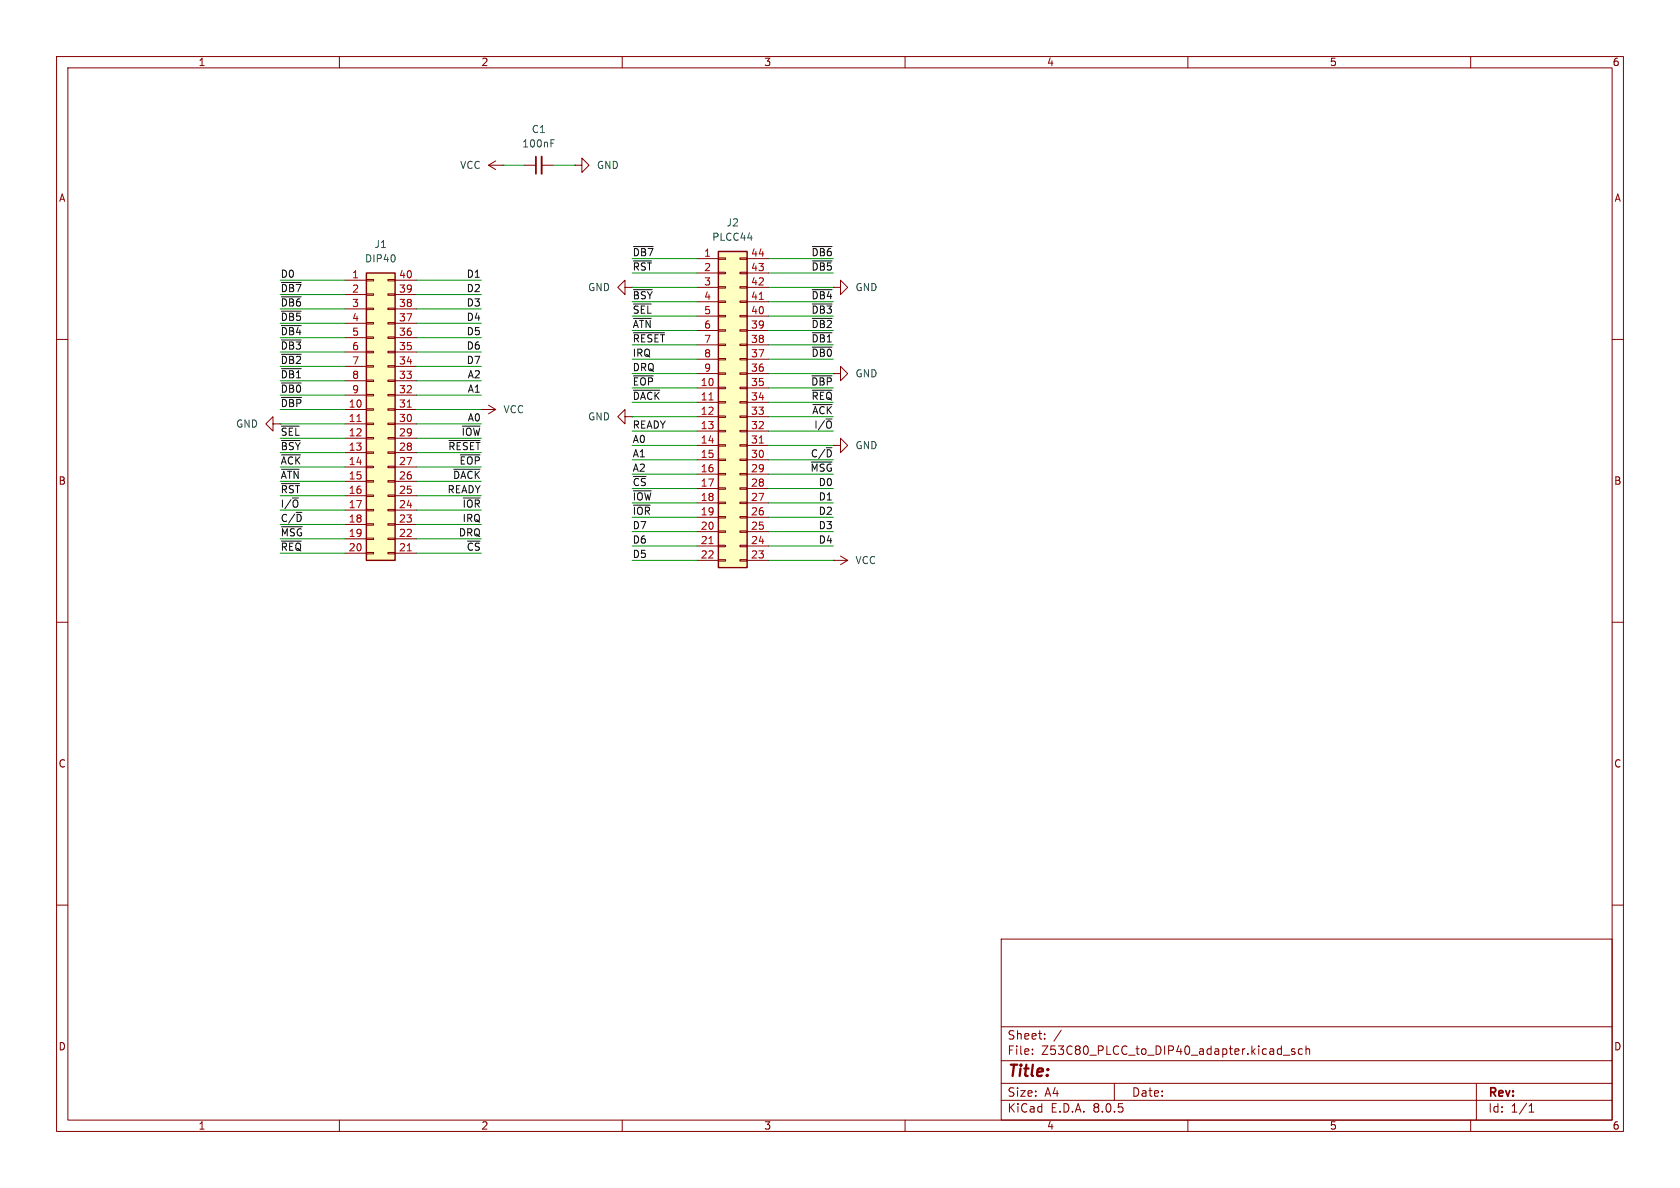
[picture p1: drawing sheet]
<svg xmlns="http://www.w3.org/2000/svg" width="297mm" height="210mm" viewBox="0 0 297 210" stroke-linecap="round" stroke-linejoin="round" font-family="sans-serif">
<g fill="none" stroke="#840000" stroke-width=".18">
<path d="M10 10h277v190h-277zM12 12h273v186h-273zM60 10v2M110 10v2M160 10v2M210 10v2M260 10v2M10 60h2M285 60h2M10 110h2M285 110h2M10 160h2"/>
<path d="M285 160h2M177 166h108v32h-108zM60 198v2M110 198v2M160 198v2M177 194.5h108M177 191.5h108M177 187.5h108M177 181.5h108M182.5 186.3v.1M182.5 185.5v.1M184.7 183.6v.1"/>
<path d="M184.7 182.8v.1M187.6 182.1l-1.3 2M197 191.5v3M210 198v2M226.9 186.5h1.1M228.9 185.5l-.4-.1-.2 .2 .1 .2 .5 .2v.3h-.6M230.2 185.5l-.4-.1-.3 .3v.4l.2 .2h.5M230.9 185.5l.2-.1 .4 .1v.9M230.9 184.9v1.5M260 198v2M261 191.5v6.5M270.3 196.6h.9"/>
<path d="M270.3 195.5l.4-.4v1.5"/>
</g>
<path d="M127 44.5h5.1v55.8h-5.1z" fill="#ffffc2"/>
<g fill="none" stroke="#840000" stroke-width=".18">
<path d="M86.4 29.2l1.2 .8M86.4 29.2h2.5M87.6 28.4l-1.2 .8M88.9 29.2h.1M92.7 29.2h2M95.8 29.2h2M123.2 45.7h3.8M123.2 48.3h3.8M123.2 50.8h3.8M123.2 58.4h3.8M123.2 53.3h3.8M123.2 55.9h3.8"/>
<path d="M127 58.3h1.3v.2h-1.3zM127 55.8h1.3v.2h-1.3zM127 53.2h1.3v.3h-1.3zM127 50.7h1.3v.2h-1.3zM127 48.1h1.3v.3h-1.3zM127 45.6h1.3v.2h-1.3zM130.8 58.3h1.3v.2h-1.3zM130.8 55.8h1.3v.2h-1.3zM130.8 53.2h1.3v.3h-1.3zM130.8 50.7h1.3v.2h-1.3zM130.8 48.1h1.3v.3h-1.3zM130.8 45.6h1.3v.2h-1.3z"/>
<path d="M132.1 45.7h3.8M132.1 48.3h3.8M132.1 50.8h3.8M132.1 58.4h3.8M132.1 53.3h3.8M132.1 55.9h3.8M147.3 50.8h1.3v-1.3l1.3 1.3-1.3 1.3v-1.3M147.3 50.8h.1M48.3 74.9v-1.2l-1.3 1.2 1.3 1.3v-1.3h1.2M49.5 74.9h.1M85.1 72.4h.1M85.1 72.4h2.5"/>
<path d="M86.4 71.6l1.2 .8M87.6 72.4l-1.2 .8M110.5 73.7v-1.3l-1.3 1.3 1.3 1.2v-1.2h1.3M111.8 73.7h.1M123.2 68.6h3.8M123.2 71.1h3.8M123.2 73.7h3.8M123.2 76.2h3.8M123.2 78.7h3.8M123.2 66h3.8M123.2 63.5h3.8M123.2 61h3.8"/>
<path d="M127 78.6h1.3v.3h-1.3zM127 76.1h1.3v.2h-1.3zM127 73.5h1.3v.3h-1.3zM127 71h1.3v.2h-1.3zM127 68.5h1.3v.2h-1.3zM127 65.9h1.3v.3h-1.3zM127 63.4h1.3v.2h-1.3zM127 60.8h1.3v.3h-1.3zM130.8 78.6h1.3v.3h-1.3zM130.8 76.1h1.3v.2h-1.3zM130.8 73.5h1.3v.3h-1.3zM130.8 71h1.3v.2h-1.3z"/>
<path d="M130.8 68.5h1.3v.2h-1.3zM130.8 65.9h1.3v.3h-1.3zM130.8 63.4h1.3v.2h-1.3zM130.8 60.8h1.3v.3h-1.3zM132.1 68.6h3.8M132.1 71.1h3.8M132.1 73.7h3.8M132.1 76.2h3.8M132.1 78.7h3.8M132.1 66h3.8M132.1 63.5h3.8M132.1 61h3.8"/>
<path d="M147.3 66h1.3v-1.2l1.3 1.2-1.3 1.3v-1.3M147.3 66h.1M147.3 78.7h1.3v-1.2l1.3 1.2-1.3 1.3v-1.3M147.3 78.7h.1M123.2 81.3h3.8M123.2 83.8h3.8M123.2 86.4h3.8M123.2 88.9h3.8M123.2 91.4h3.8M123.2 94h3.8M123.2 96.5h3.8M123.2 99.1h3.8"/>
<path d="M127 98.9h1.3v.3h-1.3zM127 96.4h1.3v.2h-1.3zM127 93.9h1.3v.2h-1.3zM127 91.3h1.3v.3h-1.3zM127 88.8h1.3v.2h-1.3zM127 86.2h1.3v.3h-1.3zM127 83.7h1.3v.2h-1.3zM127 81.2h1.3v.2h-1.3zM130.8 98.9h1.3v.3h-1.3zM130.8 96.4h1.3v.2h-1.3zM130.8 93.9h1.3v.2h-1.3zM130.8 91.3h1.3v.3h-1.3z"/>
<path d="M130.8 88.8h1.3v.2h-1.3zM130.8 86.2h1.3v.3h-1.3zM130.8 83.7h1.3v.2h-1.3zM130.8 81.2h1.3v.2h-1.3zM132.1 81.3h3.8M132.1 83.8h3.8M132.1 86.4h3.8M132.1 88.9h3.8M132.1 91.4h3.8M132.1 94h3.8M132.1 96.5h3.8M132.1 99.1h3.8"/>
<path d="M147.3 99.1h.1M147.3 99.1h2.6M148.6 98.3l1.3 .8M149.9 99.1l-1.3 .7"/>
</g>
<path d="M127 44.5h5.1v55.8h-5.1z" fill="none" stroke="#840000" stroke-width=".25"/>
<path d="M134.2 52.9h.8M125.3 70.7h.8M134.2 78.3h.8M125.3 96.1h.8" fill="none" stroke="#a90000" stroke-width=".18"/>
<path d="M95.8 27.7v3" fill="none" stroke="#840000" stroke-width=".33"/>
<path d="M94.7 27.7v3" fill="none" stroke="#840000" stroke-width=".3"/>
<path d="M97.4 25.3h.4M97.4 24.7h.6" fill="none" stroke="#006464" stroke-width=".18"/>
<path d="M64.8 48.3h5v50.8h-5z" fill="#ffffc2"/>
<g fill="none" stroke="#840000" stroke-width=".18">
<path d="M101.6 29.2h1.3v-1.3l1.2 1.3-1.2 1.3v-1.3M101.6 29.2h.1M61 49.5h3.8M61 52.1h3.8M61 54.6h3.8M61 59.7h3.8M61 57.2h3.8M64.8 59.6h1.2v.2h-1.2zM64.8 57h1.2v.3h-1.2zM64.8 54.5h1.2v.2h-1.2zM64.8 51.9h1.2v.3h-1.2zM64.8 49.4h1.2v.3h-1.2z"/>
<path d="M68.6 59.6h1.2v.2h-1.2zM68.6 57h1.2v.3h-1.2zM68.6 54.5h1.2v.2h-1.2zM68.6 51.9h1.2v.3h-1.2zM68.6 49.4h1.2v.3h-1.2zM69.8 49.5h3.9M69.8 52.1h3.9M69.8 54.6h3.9M69.8 59.7h3.9M69.8 57.2h3.9M110.5 50.8v-1.3l-1.3 1.3 1.3 1.3v-1.3h1.3M111.8 50.8h.1"/>
<path d="M61 72.4h3.8M61 74.9h3.8M61 77.5h3.8M61 69.9h3.8M61 67.3h3.8M61 64.8h3.8M61 62.2h3.8M64.8 79.9h1.2v.2h-1.2zM64.8 77.3h1.2v.3h-1.2zM64.8 74.8h1.2v.3h-1.2zM64.8 72.3h1.2v.2h-1.2zM64.8 69.7h1.2v.3h-1.2z"/>
<path d="M64.8 67.2h1.2v.2h-1.2zM64.8 64.6h1.2v.3h-1.2zM64.8 62.1h1.2v.3h-1.2zM68.6 79.9h1.2v.2h-1.2zM68.6 77.3h1.2v.3h-1.2zM68.6 74.8h1.2v.3h-1.2zM68.6 72.3h1.2v.2h-1.2zM68.6 69.7h1.2v.3h-1.2zM68.6 67.2h1.2v.2h-1.2zM68.6 64.6h1.2v.3h-1.2zM68.6 62.1h1.2v.3h-1.2zM69.8 72.4h3.9"/>
<path d="M69.8 74.9h3.9M69.8 77.5h3.9M69.8 69.9h3.9M69.8 67.3h3.9M69.8 64.8h3.9M69.8 62.2h3.9M61 80h3.8M61 82.6h3.8M61 85.1h3.8M61 87.6h3.8M61 90.2h3.8M61 92.7h3.8"/>
<path d="M61 95.3h3.8M61 97.8h3.8M64.8 97.7h1.2v.2h-1.2zM64.8 95.1h1.2v.3h-1.2zM64.8 92.6h1.2v.2h-1.2zM64.8 90h1.2v.3h-1.2zM64.8 87.5h1.2v.3h-1.2zM64.8 85h1.2v.2h-1.2zM64.8 82.4h1.2v.3h-1.2zM68.6 97.7h1.2v.2h-1.2zM68.6 95.1h1.2v.3h-1.2zM68.6 92.6h1.2v.2h-1.2z"/>
<path d="M68.6 90h1.2v.3h-1.2zM68.6 87.5h1.2v.3h-1.2zM68.6 85h1.2v.2h-1.2zM68.6 82.4h1.2v.3h-1.2zM69.8 80h3.9M69.8 82.6h3.9M69.8 85.1h3.9M69.8 87.6h3.9M69.8 90.2h3.9M69.8 92.7h3.9M69.8 95.3h3.9M69.8 97.8h3.9"/>
</g>
<path d="M64.8 48.3h5v50.8h-5z" fill="none" stroke="#840000" stroke-width=".25"/>
<path d="M63.1 74.5h.7M72 72h.7M72 97.4h.7" fill="none" stroke="#a90000" stroke-width=".18"/>
<g fill="none" stroke="#0f0f0f" stroke-width=".18">
<path d="M49.8 52.5h3.5M49.8 57.6h3.5M49.8 55h3.5M49.8 49.9h3.5M112 58.8h5.5M112 56.3h3.1M112 46.1h3.2M112 43.6h3.5M112 53.7h3.1M112 51.2h3.3M143.6 58.8h3.5M143.6 56.3h3.5"/>
<path d="M143.6 46.1h3.5M143.6 43.6h3.5M143.6 53.7h3.5M143.6 51.2h3.5M49.8 77.9h3.3M49.8 75.3h3.1M49.8 67.7h3.5M49.8 65.2h3.5M49.8 60.1h3.5M49.8 62.6h3.5M49.8 70.3h3.5M79.4 77.9h5.5"/>
<path d="M81.7 75.3h3.2M112 69h4.6M112 66.4h3.5M143.5 66.4h3.6M143.6 69h3.5M143.6 61.4h3.5M143.7 71.5h3.4M49.8 80.4h3.3M49.8 83h3.1M49.8 95.7h3.5M49.8 93.1h3.6M49.8 85.5h3.2"/>
<path d="M80.2 83h4.7M81.4 80.4h3.5M81.9 88h3M112 86.8h3.1M112 89.3h2.9M143.4 81.7h3.7"/>
</g>
<g fill="none" stroke="#009600" stroke-width=".18">
<path d="M88.9 29.2h3.8M97.8 29.2h3.8M49.5 54.6h11.5M49.5 57.2h11.5M49.5 59.7h11.5M49.5 52.1h11.5M49.5 49.5h11.5M73.7 54.6h11.4M73.7 57.2h11.4M73.7 59.7h11.4M73.7 52.1h11.4M73.7 49.5h11.4"/>
<path d="M111.8 48.3h11.4M111.8 50.8h11.4M111.8 45.7h11.4M111.8 53.3h11.4M111.8 55.9h11.4M111.8 58.4h11.4M135.9 48.3h11.4M135.9 50.8h11.4M135.9 45.7h11.4M135.9 53.3h11.4M135.9 55.9h11.4M135.9 58.4h11.4"/>
<path d="M49.5 64.8h11.5M49.5 62.2h11.5M49.5 67.3h11.5M49.5 77.5h11.5M49.5 72.4h11.5M49.5 74.9h11.5M49.5 69.9h11.5M73.7 64.8h11.4M73.7 62.2h11.4M73.7 67.3h11.4M73.7 77.5h11.4M73.7 72.4h11.4"/>
<path d="M73.7 74.9h11.4M73.7 69.9h11.4M111.8 78.7h11.4M111.8 76.2h11.4M111.8 61h11.4M111.8 63.5h11.4M111.8 68.6h11.4M111.8 71.1h11.4M111.8 73.7h11.4M111.8 66h11.4M135.9 78.7h11.4M135.9 76.2h11.4"/>
<path d="M135.9 61h11.4M135.9 63.5h11.4M135.9 68.6h11.4M135.9 71.1h11.4M135.9 73.7h11.4M135.9 66h11.4M49.5 80h11.5M49.5 82.6h11.5M49.5 85.1h11.5M49.5 95.3h11.5M49.5 90.2h11.5M49.5 97.8h11.5"/>
<path d="M49.5 92.7h11.5M49.5 87.6h11.5M73.7 80h11.4M73.7 82.6h11.4M73.7 85.1h11.4M73.7 95.3h11.4M73.7 90.2h11.4M73.7 97.8h11.4M73.7 92.7h11.4M73.7 87.6h11.4M111.8 96.5h11.4M111.8 88.9h11.4"/>
<path d="M111.8 99.1h11.4M111.8 81.3h11.4M111.8 83.8h11.4M111.8 91.4h11.4M111.8 86.4h11.4M111.8 94h11.4M135.9 96.5h11.4M135.9 88.9h11.4M135.9 99.1h11.4M135.9 81.3h11.4M135.9 83.8h11.4M135.9 91.4h11.4"/>
<path d="M135.9 86.4h11.4M135.9 94h11.4"/>
</g>
<text font-size="2.8" fill="#840000" x="178" y="190.9">Title:</text>
<g font-size="2.1" fill="#840000">
<text x="178" y="184">Sheet:</text>
<text x="178" y="186.7">File:</text>
<text x="184.1" y="186.7">Z53C80_PLCC_to_DIP40_adapter.kicad_sch</text>
<text x="178" y="196.9">KiCad</text>
<text x="178" y="194.1">Size:</text>
<text x="184.7" y="194.1">A4</text>
<text x="185.7" y="196.9">E.D.A.</text>
<text x="193.3" y="196.9">8.0.5</text>
<text x="200" y="194.1">Date:</text>
<text x="263" y="194.3">Rev:</text>
<text x="263" y="196.9">Id:</text>
<text x="267.1" y="196.9">1/1</text>
</g>
<g font-size="1.8" fill="#840000">
<text x="35" y="11.9">1</text>
<text x="85" y="11.9">2</text>
<text x="135" y="11.9">3</text>
<text x="185" y="11.9">4</text>
<text x="235" y="11.9">5</text>
<text x="285" y="11.9">6</text>
<text x="10.3" y="35.9">A</text>
<text x="285.3" y="35.9">A</text>
<text x="10.3" y="85.9">B</text>
<text x="285.3" y="85.9">B</text>
<text x="10.3" y="135.9">C</text>
<text x="285.3" y="135.9">C</text>
<text x="10.3" y="185.9">D</text>
<text x="285.3" y="185.9">D</text>
<text x="35" y="199.9">1</text>
<text x="85" y="199.9">2</text>
<text x="135" y="199.9">3</text>
<text x="185" y="199.9">4</text>
<text x="235" y="199.9">5</text>
<text x="285" y="199.9">6</text>
</g>
<g font-size="1.8" fill="#006464">
<text x="93.9" y="23.7">C1</text>
<text x="92.2" y="26.3">100nF</text>
<text x="81.2" y="30.1">VCC</text>
<text x="105.4" y="30.1">GND</text>
<text x="128.3" y="40.2">J2</text>
<text x="64.4" y="46.6">DIP40</text>
<text x="66.1" y="44">J1</text>
<text x="125.8" y="42.8">PLCC44</text>
<text x="103.9" y="51.7">GND</text>
<text x="151.1" y="51.7">GND</text>
<text x="151.1" y="66.9">GND</text>
<text x="41.6" y="75.8">GND</text>
<text x="88.9" y="73.3">VCC</text>
<text x="103.9" y="74.5">GND</text>
<text x="151.1" y="79.6">GND</text>
<text x="151.1" y="99.9">VCC</text>
</g>
<g font-size="1.8" fill="#0f0f0f">
<text x="111.8" y="47.9">~{RST}</text>
<text x="111.8" y="45.4">~{DB7}</text>
<text x="143.4" y="47.9">~{DB5}</text>
<text x="143.4" y="45.4">~{DB6}</text>
<text x="49.5" y="49.2">D0</text>
<text x="49.5" y="51.7">~{DB7}</text>
<text x="82.4" y="49.2">D1</text>
<text x="82.4" y="51.7">D2</text>
<text x="111.8" y="53">~{BSY}</text>
<text x="143.4" y="53">~{DB4}</text>
<text x="49.5" y="54.3">~{DB6}</text>
<text x="49.5" y="59.3">~{DB4}</text>
<text x="49.5" y="56.8">~{DB5}</text>
<text x="82.4" y="54.3">D3</text>
<text x="82.4" y="59.3">D5</text>
<text x="82.4" y="56.8">D4</text>
<text x="111.8" y="58.1">~{ATN}</text>
<text x="111.8" y="55.5">~{SEL}</text>
<text x="143.4" y="58.1">~{DB2}</text>
<text x="143.4" y="55.5">~{DB3}</text>
<text x="49.5" y="61.9">~{DB3}</text>
<text x="49.5" y="64.4">~{DB2}</text>
<text x="82.4" y="64.4">D7</text>
<text x="82.4" y="61.9">D6</text>
<text x="111.8" y="60.6">~{RESET}</text>
<text x="111.8" y="65.7">DRQ</text>
<text x="111.8" y="63.2">IRQ</text>
<text x="143.4" y="63.2">~{DB0}</text>
<text x="143.4" y="60.6">~{DB1}</text>
<text x="49.5" y="69.5">~{DB0}</text>
<text x="49.5" y="67">~{DB1}</text>
<text x="82.6" y="69.5">A1</text>
<text x="82.6" y="67">A2</text>
<text x="111.8" y="68.2">~{EOP}</text>
<text x="111.8" y="70.8">~{DACK}</text>
<text x="143.3" y="68.2">~{DBP}</text>
<text x="143.4" y="70.8">~{REQ}</text>
<text x="49.5" y="77.1">~{SEL}</text>
<text x="49.5" y="72">~{DBP}</text>
<text x="81.5" y="77.1">~{IOW}</text>
<text x="82.6" y="74.6">A0</text>
<text x="111.8" y="75.9">READY</text>
<text x="143.5" y="73.3">~{ACK}</text>
<text x="143.9" y="75.9">I/~{O}</text>
<text x="49.5" y="82.2">~{ACK}</text>
<text x="49.5" y="79.7">~{BSY}</text>
<text x="79.1" y="79.7">~{RESET}</text>
<text x="81.1" y="82.2">~{EOP}</text>
<text x="111.8" y="80.9">A1</text>
<text x="111.8" y="83.5">A2</text>
<text x="111.8" y="78.4">A0</text>
<text x="143.2" y="83.5">~{MSG}</text>
<text x="143.2" y="80.9">C/~{D}</text>
<text x="49.5" y="87.3">~{RST}</text>
<text x="49.5" y="89.8">I/~{O}</text>
<text x="49.5" y="84.7">~{ATN}</text>
<text x="79" y="87.3">READY</text>
<text x="80" y="84.7">~{DACK}</text>
<text x="81.7" y="89.8">~{IOR}</text>
<text x="111.8" y="88.6">~{IOW}</text>
<text x="111.8" y="86">~{CS}</text>
<text x="144.6" y="88.6">D1</text>
<text x="144.6" y="86">D0</text>
<text x="49.5" y="94.9">~{MSG}</text>
<text x="49.5" y="92.4">C/~{D}</text>
<text x="81" y="94.9">DRQ</text>
<text x="81.7" y="92.4">IRQ</text>
<text x="111.8" y="93.6">D7</text>
<text x="111.8" y="91.1">~{IOR}</text>
<text x="144.6" y="93.6">D3</text>
<text x="144.6" y="91.1">D2</text>
<text x="49.5" y="97.4">~{REQ}</text>
<text x="82.4" y="97.4">~{CS}</text>
<text x="111.8" y="98.7">D5</text>
<text x="111.8" y="96.2">D6</text>
<text x="144.6" y="96.2">D4</text>
</g>
<g font-size="1.8" fill="#a90000">
<text x="124.4" y="45.5">1</text>
<text x="132.7" y="45.5">44</text>
<text x="62.2" y="49.3">1</text>
<text x="62.2" y="51.8">2</text>
<text x="70.4" y="51.8">39</text>
<text x="70.4" y="49.3">40</text>
<text x="124.4" y="48">2</text>
<text x="124.4" y="50.5">3</text>
<text x="124.4" y="53.1">4</text>
<text x="132.7" y="53.1">41</text>
<text x="132.7" y="50.5">42</text>
<text x="132.7" y="48">43</text>
<text x="62.2" y="54.4">3</text>
<text x="62.2" y="56.9">4</text>
<text x="62.2" y="59.4">5</text>
<text x="70.4" y="59.4">36</text>
<text x="70.4" y="56.9">37</text>
<text x="70.4" y="54.4">38</text>
<text x="124.4" y="55.6">5</text>
<text x="124.4" y="58.2">6</text>
<text x="132.7" y="58.2">39</text>
<text x="132.7" y="55.6">40</text>
<text x="62.2" y="62">6</text>
<text x="62.2" y="64.5">7</text>
<text x="70.4" y="64.5">34</text>
<text x="70.4" y="62">35</text>
<text x="124.4" y="60.7">7</text>
<text x="124.4" y="63.2">8</text>
<text x="124.4" y="65.8">9</text>
<text x="132.7" y="65.8">36</text>
<text x="132.7" y="63.2">37</text>
<text x="132.7" y="60.7">38</text>
<text x="62.2" y="67.1">8</text>
<text x="62.2" y="69.6">9</text>
<text x="70.4" y="69.6">32</text>
<text x="70.4" y="67.1">33</text>
<text x="123.8" y="68.3">10</text>
<text x="123.8" y="70.9">11</text>
<text x="132.7" y="70.9">34</text>
<text x="132.7" y="68.3">35</text>
<text x="61.6" y="72.1">10</text>
<text x="61.6" y="74.7">11</text>
<text x="61.6" y="77.2">12</text>
<text x="70.4" y="77.2">29</text>
<text x="70.4" y="74.7">30</text>
<text x="70.4" y="72.1">31</text>
<text x="123.8" y="73.4">12</text>
<text x="123.8" y="75.9">13</text>
<text x="132.7" y="75.9">32</text>
<text x="132.7" y="73.4">33</text>
<text x="61.6" y="79.8">13</text>
<text x="61.6" y="82.3">14</text>
<text x="70.4" y="82.3">27</text>
<text x="70.4" y="79.8">28</text>
<text x="123.8" y="78.5">14</text>
<text x="123.8" y="81">15</text>
<text x="123.8" y="83.6">16</text>
<text x="132.7" y="83.6">29</text>
<text x="132.7" y="81">30</text>
<text x="132.7" y="78.5">31</text>
<text x="61.6" y="84.8">15</text>
<text x="61.6" y="87.4">16</text>
<text x="61.6" y="89.9">17</text>
<text x="70.4" y="89.9">24</text>
<text x="70.4" y="87.4">25</text>
<text x="70.4" y="84.8">26</text>
<text x="123.8" y="86.1">17</text>
<text x="123.8" y="88.6">18</text>
<text x="132.7" y="88.6">27</text>
<text x="132.7" y="86.1">28</text>
<text x="61.6" y="92.5">18</text>
<text x="61.6" y="95">19</text>
<text x="70.4" y="95">22</text>
<text x="70.4" y="92.5">23</text>
<text x="123.8" y="91.2">19</text>
<text x="123.8" y="93.7">20</text>
<text x="132.7" y="93.7">25</text>
<text x="132.7" y="91.2">26</text>
<text x="61.6" y="97.5">20</text>
<text x="70.4" y="97.5">21</text>
<text x="123.8" y="96.3">21</text>
<text x="123.8" y="98.8">22</text>
<text x="132.7" y="98.8">23</text>
<text x="132.7" y="96.3">24</text>
</g>
</svg>
